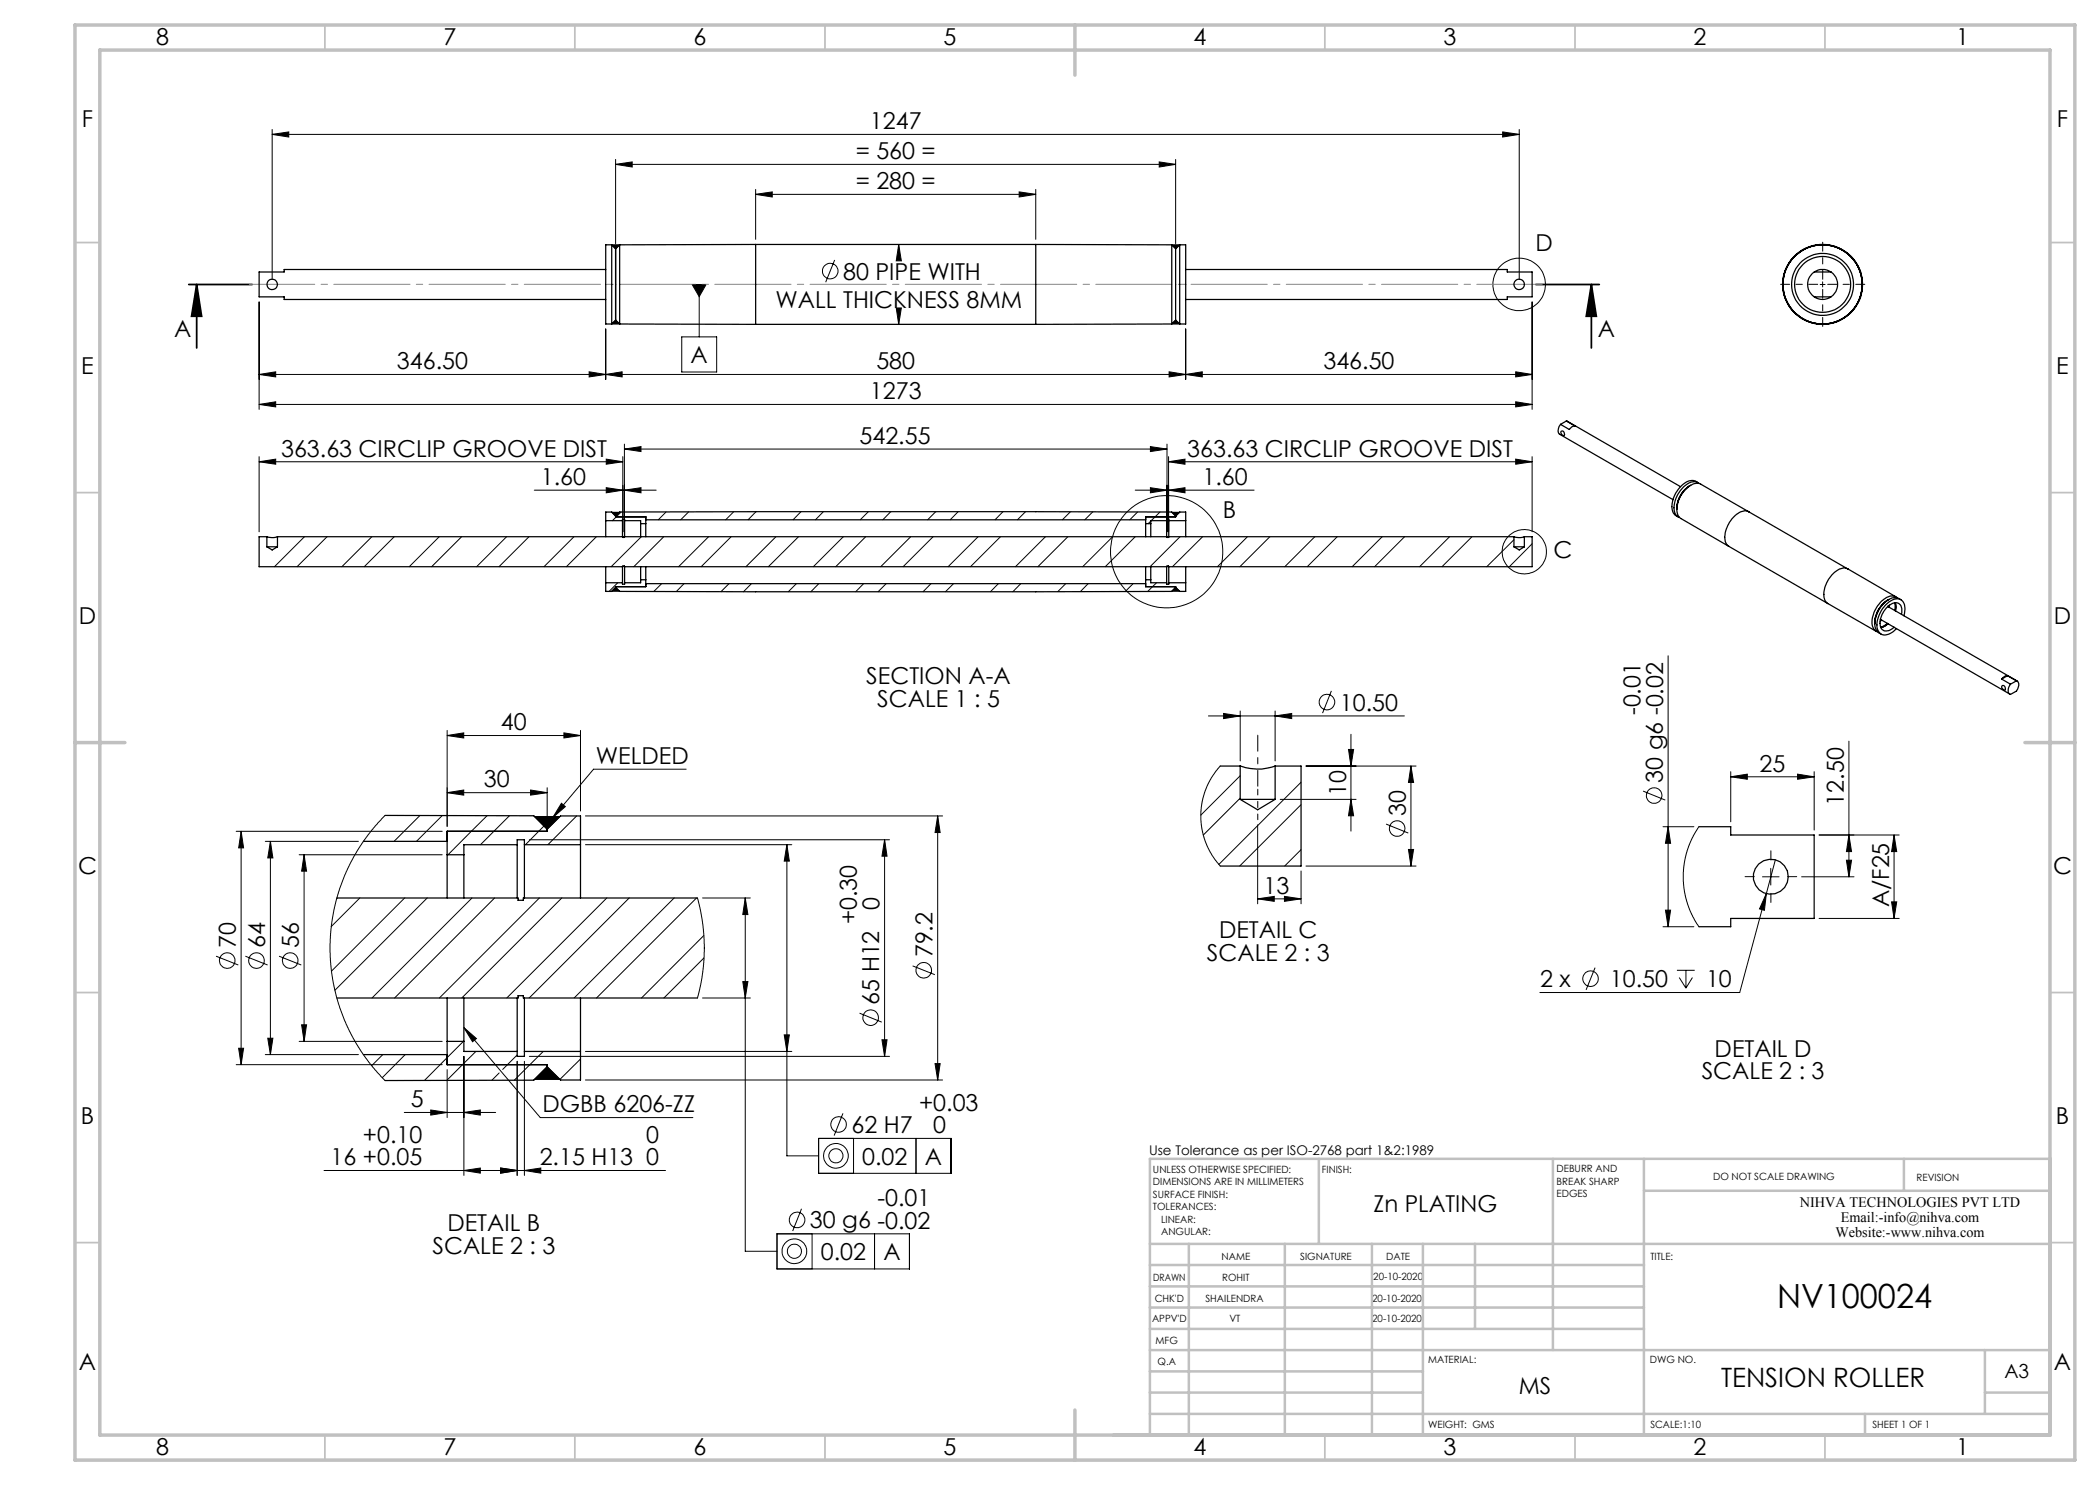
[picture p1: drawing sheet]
<svg xmlns="http://www.w3.org/2000/svg" width="420mm" height="297mm" viewBox="0 0 420 297" stroke-linecap="round" stroke-linejoin="round" font-family="sans-serif">
<g fill="none" stroke="#000" stroke-width=".2">
<path d="M54.4 26.9l3.3-.5v1zM54.4 25.9v30M54.4 26.9h249.4M123.1 32.9l3.3-.5v1zM123.1 31.9v16.9M123.1 32.9h112M151.1 38.9l3.3-.5v1zM151.1 37.9v10M151.1 38.9h56.1M203.8 38.4l3.4 .5-3.4 .5zM207.2 37.9v10M231.8 32.4l3.3 .5-3.3 .5z"/>
<path d="M235.1 31.9v16.9M300.5 26.4l3.3 .5-3.3 .5zM303.8 25.9v30M122.4 49h1.5M122.4 49h1.5l-.8 .8zM138.4 56.9h2.8l-1.4 2.4zM139.8 56.9v10.5M166.9 52l-1.8 4.4M179.7 48.9l.6 3.3h-1.1zM179.7 48.9v2.5M234.4 49h1.5M234.4 49h1.5l-.8 .8z"/>
<path d="M364 56.9h1M364.5 56.4v1M51.8 74.9l3.3-.5v1zM51.8 60.4v21.5M51.8 74.9h254.6M117.8 74.4l3.3 .5-3.3 .5zM121.1 74.9l3.3-.5v1zM121.1 65.8v10.1M122.4 64.8h1.5M123.1 64l.8 .8h-1.5zM136.3 67.4h7v7h-7zM179.2 61.6h1.1l-.6 3.3z"/>
<path d="M179.7 62.5v2.4M233.8 74.4l3.3 .5-3.3 .5zM234.4 64.8h1.5M234.4 64.8l.7-.8 .8 .8zM237.1 74.9l3.4-.5v1zM237.1 65.8v10.1M303.1 74.4l3.3 .5-3.3 .5zM306.4 60.4v21.5M51.8 80.9l3.3-.5v1zM51.8 92.4l3.3-.6v1zM51.8 91.3v15.1M51.8 80.9h254.6"/>
<path d="M51.8 92.4h72.8M106.9 98h24.3M121.2 91.8l3.4 .6-3.4 .4zM121.2 97.5l3.4 .5-3.4 .6zM124.6 91.3v15.1M124.9 98l3.3-.5v1.1zM124.9 89.8l3.3-.5v1zM124.9 88.8v17.6M124.9 89.8h108.5M227 98h23.8M230.1 89.3l3.3 .5-3.3 .5zM230.1 97.5l3.3 .5-3.3 .6z"/>
<path d="M233.4 88.8v17.6M233.7 98l3.3-.5v1.1zM233.7 92.4l3.3-.6v1zM233.7 91.3v15.1M233.7 92.4h72.7M303.1 80.4l3.3 .5-3.3 .5zM303.1 91.8l3.3 .6-3.3 .4zM306.4 91.3v15.1M51.9 107.3l-.1 .1M60.9 107.3l-6 6M65.4 107.3l-6 6M74.4 107.3l-6 6"/>
<path d="M78.8 107.3l-6 6M87.8 107.3l-6 6M92.3 107.3l-6 6M101.3 107.3l-6 6M105.8 107.3l-6 6M114.8 107.3l-6 6M119.3 107.3l-6 6M122.4 102.5h1.5M122.4 118.2h1.5M122.4 102.5h1.5l-.8 .7zM123.1 117.5l.8 .7h-1.5zM123.5 116.6l-1.7 1.7"/>
<path d="M124.2 102.4l-1.7 1.7M128.3 107.3l-6.1 6M132.3 116.7l-1.5 1.6M132.8 107.3l-6 6M133.2 102.4l-1.5 1.6M136.8 116.7l-1.5 1.6M137.7 102.4l-1.6 1.6M141.7 107.3l-6 6M145.8 116.7l-1.6 1.6M146.2 107.3l-6 6M146.7 102.4l-1.6 1.6M150.3 116.7l-1.6 1.7"/>
<path d="M151.2 102.3l-1.6 1.7M155.2 107.3l-6 6M159.3 116.7l-1.6 1.7M159.7 107.3l-6 6M160.2 102.3l-1.6 1.7M163.8 116.7l-1.6 1.7M164.7 102.3l-1.6 1.7M168.7 107.3l-6 6M172.7 116.7l-1.6 1.7M173.1 107.3l-6 6M173.7 102.3l-1.7 1.7M177.2 116.7l-1.6 1.7"/>
<path d="M178.2 102.3l-1.6 1.7M182.1 107.3l-6 6M186.2 116.7l-1.6 1.7M186.6 107.3l-6 6M187.1 102.3l-1.6 1.7M190.7 116.7l-1.6 1.7M191.6 102.3l-1.6 1.7M195.6 107.3l-6 6M199.7 116.7l-1.6 1.7M200.1 107.3l-6 6M200.6 102.3l-1.6 1.7M204.2 116.7l-1.6 1.7"/>
<path d="M205.1 102.3l-1.6 1.7M209.1 107.3l-6 6M213.1 116.7l-1.5 1.6M213.6 107.3l-6 6M214.1 102.4l-1.6 1.6M217.6 116.7l-1.5 1.6M218.5 102.4l-1.5 1.6M222.5 107.3l-6 6M226.6 116.7l-1.5 1.6M227 107.3l-5.9 6M227.5 102.4l-1.5 1.6M230.2 104.2l-.6 .5"/>
<path d="M231.3 116.6l-1.7 1.7M232 102.4l-1.8 1.7M234.4 102.5h1.5M234.4 118.2h1.5M234.4 102.5h1.5l-.8 .7zM235.1 117.5l.8 .7h-1.5zM236 107.3l-6 6M240.5 107.3l-6 6M249.5 107.3l-6 6M254 107.3l-6 6M263 107.3l-6 6M267.4 107.3l-6 6"/>
<path d="M276.4 107.3l-6 6M280.9 107.3l-6 6M289.9 107.3l-6 6M294.4 107.3l-6 6M302.8 107.9l-5.4 5.4M306.4 108.8l-4.5 4.5M266.3 138.2l-1.8 4.4M333.6 131.2v54.1M89.4 158.5l3.3-.5v1zM89.4 158.5h20M89.4 147.1l3.3-.5v1zM89.4 146.1v19.2"/>
<path d="M89.4 147.1h26.7M106.1 158l3.3 .5-3.3 .5zM109.4 157.5v7.3M112.8 146.6l3.3 .5-3.3 .5zM116.1 146.1v16.1M137.2 153.8h-18.5l-8.1 9.7M241.7 143.2h39.2M244.1 153.2l-1.9 2.4-1 2.1-.6 2-.4 2.6 .1 3.3 .7 2.6 1.4 2.9 1.7 2.1M244.7 142.7l3.3 .5-3.3 .5zM248 155.1l-7.8 7.9M248 159.6l-7.3 7.4M248 142.2v10"/>
<path d="M255 143.2l3.3-.5v1zM255 142.2v10M256 159.9h15.2M260.2 156.5l-16.4 16.4M261.2 153.2h22M269.7 149.9h1l-.5 3.3zM270.2 159.9l.5 3.3h-1zM270.2 146.9v19.3M282.2 153.2l.5 3.3h-1zM282.2 153.2v20M328.6 158.2l4.5 1.8M346.1 155.4l3.4-.6v1.1z"/>
<path d="M346.1 154.3v10.1M346.1 155.4h16.7M359.5 154.8l3.3 .6-3.3 .5zM362.8 154.3v11.7M369.8 148.2v27.2M47.2 166.3h41.2M48.2 166.3l.5 3.3h-1zM48.2 166.3v46.6M53.1 168.3h18.6M54.1 168.3l.5 3.3h-1zM54.1 168.3v42.6M59.8 171h28.6"/>
<path d="M60.8 171l.5 3.2h-1zM60.8 171v37.3M67.5 179.6l-.2 .1M72 179.6l-5.7 5.7M77 163.1l-2.4 2.6-1.9 2.5-1.9 3.1-1.8 3.6-1.3 3.7-.9 3.4-.5 2.9-.3 3.8 .1 4.3 .5 3.5 1.1 4.2 1.3 3.5 1.6 3.4 1.6 2.6 2.4 3.3 2.4 2.6M80.9 179.6l-14.6 14.6M84 163.1l-5.2 5.2M85.4 179.6l-18.4 18.4M88.4 163.1l-5.1 5.2M94.4 179.6l-20 20M97.4 163.2l-7.8 7.8M98.9 179.6l-20 20"/>
<path d="M101.9 163.2l-5.8 5.7M105.9 168h72M106.9 163.3h5M106.9 163.3h5l-2.5 2.5zM107.9 179.6l-20 20M108.8 165.2l-3.7 3.7M112.3 160.7l.8 .6-2.5 2.2zM112.4 179.6l-20 20M115.3 163.2l-5.7 5.7M117.1 168.9h41.3M117.1 163.2h71.4M121.4 179.6l-20 20"/>
<path d="M125.8 179.6l-20 20M134.8 179.6l-20 20M139.3 179.6l-20 20M139.5 179.6l.9 4.3 .5 4.9-.1 3.2-.3 2.5-.3 2.4-.7 2.7M140.5 179.6h9.6M149 179.6l.6 3.3h-1zM149 179.6v70.7h6.4M157.4 168.9l.5 3.3h-1.1zM157.4 168.9v62.3h6.3M176.9 168l.5 3.2h-1zM176.9 168v43.3M187.5 163.2l.5 3.3h-1z"/>
<path d="M187.5 163.2v52.8M251.5 179.8l3.3-.5v1zM251.5 165v15.8M251.5 179.8h8.7M256.9 179.3l3.3 .5-3.3 .5zM260.2 169.9l-3.3 3.3M260.2 160.9l-12.3 12.3M260.2 174.2v6.6M261.2 173.2h22M277.2 164.8l4.5 1.8M281.7 169.9h1l-.5 3.3zM332.6 165.3h6.2"/>
<path d="M333.6 165.3l.5 3.4h-1zM339.8 165.3l-1.1 1.8-1 2.2-.7 2.3-.3 2.8 .1 3.1 .5 2.7 1 2.6 1.5 2.5M352.5 175.4h3.3M353.3 178.7l-.4 3.4-1-.3zM353.3 178.7l-5.4 19.8h-39.9M354.2 173.7v3.3M355.1 172l-1.8 6.7M360.3 175.4h10.5M363.8 167h16M369.3 172h1l-.5 3.4zM369.8 167l.5 3.3h-1zM378.8 167v16.7"/>
<path d="M378.8 167l.5 3.3h-1zM43.2 191.2l4.5 1.8M49.1 191.2l4.4 1.8M55.8 191.2l4.5 1.8M140.5 199.6h9.6M140.8 187.1l-12.5 12.5M140.8 191.6l-8 8M148.6 196.3h1l-.6 3.3zM182.5 193.2l4.5 1.7M319 193.5l-1.8 4.5M332.6 185.3h6.2M333.1 182h1l-.5 3.3z"/>
<path d="M335.4 194.1h3.5M335.8 195.5l1.4 2.1M337.2 194.1v3.5M338.5 195.5l-1.3 2.1M363.8 183.7h16M378.3 180.4h1l-.5 3.3zM47.2 212.9h41.2M47.7 209.7h1l-.5 3.2zM53.1 210.9h18.6M53.6 207.6h1l-.5 3.3zM59.8 208.3h28.6M60.3 205h1l-.5 3.3z"/>
<path d="M76.6 210.9l-2.3 2.2M81 210.9l-4.6 4.6M89.4 213.9v9.6M92.7 208.3l-7.8 7.8M92.8 205.5l2.5 2.2-.8 .6zM92.8 205.5l15.3 18h30.5M92.8 211.3v23.8M95.2 210.3l-5.8 5.8M99.8 214.6l-1.4 1.5M103.4 212.3v22.8M103.4 211l-2.9 2.9M104.9 212.3v22.8"/>
<path d="M105.9 211.3h72M106.9 215.9h5M108.7 210.3l-5.8 5.7M109.4 213.4l2.5 2.5h-5zM116.1 211.8l-4.1 4.1M117.1 210.3h41.3M117.1 216h71.4M156.8 207h1.1l-.5 3.3zM171.9 202.6l4.5 1.8M176.4 208h1l-.5 3.3zM187 212.7h1l-.5 3.3zM80.9 222.5h18.2"/>
<path d="M86.1 222l3.3 .5-3.3 .5zM92.8 222.5l3.3-.5v1zM92.8 234.1l3.3-.5v1zM100.1 233.6l3.3 .5-3.3 .5zM104.9 234.1l3.3-.5v1zM133.1 234.1h-68.3M163.7 227.7h26.5v7h-26.5zM168.6 222.7l-1.8 4.4M170.7 227.7v7M183.2 227.7v7M155.4 246.8h26.5v7h-26.5zM160.3 241.8l-1.8 4.4"/>
<path d="M162.4 246.8v7M174.9 246.8v7"/>
<circle cx="166.1" cy="54.2" r="1.55"/>
<circle cx="303.9" cy="56.9" r="5.2"/>
<circle cx="233.3" cy="110.3" r="11.2"/>
<circle cx="304.8" cy="110.3" r="4.4"/>
<circle cx="265.4" cy="140.4" r="1.56"/>
<circle cx="330.8" cy="159.1" r="1.55"/>
<circle cx="279.4" cy="165.7" r="1.55"/>
<circle cx="45.4" cy="192.1" r="1.56"/>
<circle cx="51.3" cy="192.1" r="1.55"/>
<circle cx="58" cy="192.1" r="1.56"/>
<circle cx="184.7" cy="194.1" r="1.55"/>
<circle cx="318.1" cy="195.8" r="1.55"/>
<circle cx="174.1" cy="203.5" r="1.55"/>
<circle cx="167.2" cy="231.2" r="1.42"/>
<circle cx="167.2" cy="231.2" r="2.47"/>
<circle cx="167.7" cy="224.9" r="1.56"/>
<circle cx="158.9" cy="250.2" r="1.42"/>
<circle cx="158.9" cy="250.3" r="2.48"/>
<circle cx="159.4" cy="244" r="1.56"/>
</g>
<path d="M37.7 56.9h12.7M39.3 56.9l1 6.3h-2zM39.3 56.9v12.7M307.2 56.9h12.7M318.3 56.9l1 6.3h-2zM318.3 56.9v12.7" fill="none" stroke="#000" stroke-width=".35"/>
<path d="M363.5 56.9h-7.4M364.5 55.9v-7.5M364.5 57.9v7.4M365.5 56.9h7.5" fill="none" stroke="#000" stroke-width=".2" stroke-dasharray="15.2 1.3 1.3 1.3" stroke-dashoffset="13.4"/>
<path d="M251.6 157.3v-10.3" fill="none" stroke="#000" stroke-width=".2" stroke-dasharray="15.2 1.3 1.3 1.3" stroke-dashoffset="12"/>
<path d="M251.6 157.8v6.1" fill="none" stroke="#000" stroke-width=".2" stroke-dasharray="15.2 1.3 1.3 1.3" stroke-dashoffset="14.1"/>
<path d="M350.8 175.3h-1.8M354.2 172v-1.8M354.2 178.7v1.8M357.5 175.3h1.8" fill="none" stroke="#000" stroke-width=".2" stroke-dasharray="15.2 1.3 1.3 1.3"/>
<path d="M49.9 56.9h258.6" fill="none" stroke="#808080" stroke-width=".2" stroke-dasharray="15.2 1.3 1.3 1.3" stroke-dashoffset="2.1"/>
<g fill="none" stroke="#c0c0c0" stroke-width=".35">
<path d="M65 5v5M115 5v5M165 5v5M265 5v5M315 5v5M365 5v5M15 48.5h5M410 48.5h5M15 98.5h5M410 98.5h5M15 198.5h5M410 198.5h5"/>
<path d="M15 248.5h5M410 248.5h5M65 287v5M115 287v5M165 287v5M265 287v5M315 287v5M365 287v5"/>
</g>
<g fill="none" stroke="#c0c0c0" stroke-width=".5">
<path d="M263.8 231.8v17M310.6 231.8v38.2M328.8 231.8v55.2M328.8 238.2h81.2M380.8 231.8v6.4M410 231.8h-180v55.2M230 248.8h180M230 257.3h98.8M230 253h98.8M237.8 248.8v38.2M257 248.8v38.2M274.4 248.8v38.2"/>
<path d="M284.6 248.8v38.2M295 248.8v17M230 265.8h98.8M230 261.5h98.8M230 278.5h54.6M230 274.3h54.6M230 270h180M397 278.5h13M397 270v12.8M230 282.8h180M373 282.8v4.2"/>
</g>
<path d="M15 5h400v287h-400zM20 10h390v277h-390zM215 5v10M15 148.5h10M405 148.5h10M215 282v10" fill="none" stroke="#c0c0c0" stroke-width=".7"/>
<g fill="#000">
<path d="M151.1 38.9l3.3-.5v1zM203.8 38.4l3.4 .5-3.4 .5zM123.1 32.9l3.3-.5v1zM231.8 32.4l3.3 .5-3.3 .5zM51.8 80.9l3.3-.5v1zM303.1 80.4l3.3 .5-3.3 .5zM51.8 74.9l3.3-.5v1zM117.8 74.4l3.3 .5-3.3 .5zM121.1 74.9l3.3-.5v1zM233.8 74.4l3.3 .5-3.3 .5zM237.1 74.9l3.4-.5v1zM303.1 74.4l3.3 .5-3.3 .5zM54.4 26.9l3.3-.5v1zM300.5 26.4l3.3 .5-3.3 .5zM179.7 48.9l.6 3.3h-1.1zM179.2 61.6h1.1l-.6 3.3zM51.8 92.4l3.3-.6v1zM121.2 91.8l3.4 .6-3.4 .4zM233.7 92.4l3.3-.6v1zM303.1 91.8l3.3 .6-3.3 .4zM149 179.6l.6 3.3h-1zM148.6 196.3h1l-.6 3.3zM157.4 168.9l.5 3.3h-1.1zM156.8 207h1.1l-.5 3.3zM89.4 158.5l3.3-.5v1zM106.1 158l3.3 .5-3.3 .5zM86.1 222l3.3 .5-3.3 .5zM92.8 222.5l3.3-.5v1zM92.8 234.1l3.3-.5v1zM100.1 233.6l3.3 .5-3.3 .5zM244.7 142.7l3.3 .5-3.3 .5zM255 143.2l3.3-.5v1zM251.5 179.8l3.3-.5v1zM256.9 179.3l3.3 .5-3.3 .5zM346.1 155.4l3.4-.6v1.1zM359.5 154.8l3.3 .6-3.3 .5zM353.3 178.7l-1.4 3.1 1 .3z"/>
<path d="M138.4 56.9l1.4 2.4 1.4-2.4zM122.4 49l.7 .8 .8-.8zM122.4 64.8l.7-.8 .8 .8zM234.4 49l.7 .8 .8-.8zM234.4 64.8l.7-.8 .8 .8zM122.4 102.5l.7 .7 .8-.7zM123.1 117.5l.8 .7h-1.5zM234.4 102.5l.7 .7 .8-.7zM234.4 118.2l.7-.7 .8 .7zM112.3 160.7l.8 .6-2.5 2.2zM92.8 205.5l2.5 2.2-.8 .6zM106.9 163.3l2.5 2.5 2.5-2.5zM109.4 213.4l2.5 2.5h-5z"/>
<path d="M318.3 56.9l1 6.3h-2zM39.3 56.9l1 6.3h-2z"/>
<path d="M124.9 98l3.3-.5v1.1zM121.2 97.5l3.4 .5-3.4 .6zM230.1 89.3l3.3 .5-3.3 .5zM124.9 89.8l3.3-.5v1zM233.7 98l3.3-.5v1.1zM230.1 97.5l3.3 .5-3.3 .6z"/>
<path d="M112.8 146.6l3.3 .5-3.3 .5zM89.4 147.1l3.3-.5v1z"/>
<path d="M48.2 166.3l.5 3.3h-1zM47.7 209.7h1l-.5 3.2z"/>
<path d="M60.8 171l.5 3.2h-1zM60.3 205h1l-.5 3.3zM54.1 168.3l.5 3.3h-1zM53.6 207.6h1l-.5 3.3zM269.7 149.9h1l-.5 3.3zM270.2 159.9l.5 3.3h-1zM282.2 153.2l.5 3.3h-1zM281.7 169.9h1l-.5 3.3zM378.8 167l.5 3.3h-1zM378.3 180.4h1l-.5 3.3zM333.6 165.3l.5 3.4h-1zM333.1 182h1l-.5 3.3z"/>
<path d="M176.9 168l.5 3.2h-1zM176.4 208h1l-.5 3.3z"/>
<path d="M187.5 163.2l.5 3.3h-1zM187 212.7h1l-.5 3.3z"/>
<path d="M369.3 172h1l-.5 3.4zM369.8 167l.5 3.3h-1z"/>
<path d="M104.9 234.1l3.3-.5v1zM100.1 233.6l3.3 .5-3.3 .5z"/>
</g>
<g fill="none" stroke="#000" stroke-width=".25">
<path d="M121.1 53.9h-64.3v.5h-5v5h5v.5h64.3M122.3 49v15.8M122.3 49h-1.2v15.8h1.2M122.3 49l.8 .8M123.1 49.8v14.2M123.9 49v15.8M123.9 49l-.8 .8M151.1 48.9v16M151.1 48.9l-27.2 .1M151.1 48.9h56.1M207.2 48.9v16M207.2 48.9l27.2 .1"/>
<path d="M234.4 49v15.8M234.4 49l.7 .7M235.1 49.7v14.3M235.9 49v15.8M235.9 49h1.2v15.8h-1.2M235.9 49l-.8 .8M237.1 53.9h64.3v.5h5v5h-5v.5h-64.3M362.9 54.4a2.98 2.98 0 0 0 0 5M362.9 59.4a2.86 2.86 0 0 0 3.3 0M362.9 54.4a3 3 0 0 1 3.3 0M362.9 59.4h3.3M362.9 54.4h3.3"/>
<path d="M366.2 54.4a2.98 2.98 0 0 1 0 5M123.1 64l-.8 .8M123.1 64l.8 .8M123.9 64.8l27.2 .1M234.4 64.8l-83.3 .1M235.1 64l.8 .8M235.1 64l-.7 .8M312.1 84.9a1.53 1.53 0 0 0-.2 2l22.7 13M312.2 86.3a.5 .5 0 0 1 .6 .2 .5 .5 0 0 1-.1 .6l-.4-.2zM313.3 84.2l1.7 1a1.17 1.17 0 0 0-1.1 .7l-1.8-1M313.3 84.2l22.8 13.1M313.3 84.2l-1.2 .7"/>
<path d="M337.9 97.2a5.7 5.7 0 0 0-2.5 4.4M338.1 97l-.2 .2M339.6 96.5a2.41 2.41 0 0 0-3.3 .7 5.2 5.2 0 0 0-1.6 5.4l.4 .5 .5 .3M339.8 96.7a2.14 2.14 0 0 0-2.9 .5 5.5 5.5 0 0 0-1.9 5.5l.4 .5 .5 .3M53.4 107.3a3.1 3.1 0 0 0 2.1 0M53.4 109.4h2.1M53.4 107.3h-1.6v6h72.8v-.1h.3v.1M53.4 107.3v2.1M53.4 109.4l1 .6 1.1-.6M55.5 107.3h69.1v.2h.3v-.2M55.5 107.3v2.1M121.1 104.1v3.2"/>
<path d="M121.1 113.3v3.3M121.1 116.6h3.4M121.1 104.1h3.4M121.1 116.6v1.7h1.2l.8-.8M123.1 103.2v.2h6.1v1.3M123.1 117.5l.8 .8 27.2 .1 83.3-.1 .7-.8M123.1 103.2l-.8-.8h-1.2v1.7M123.1 103.2l.8-.8 83.3-.1 27.2 .1 .7 .8M124.5 104.1v3.2M124.5 113.3v3.3M124.5 104.1v-.2h.4v.2M124.5 116.6v.2h.4v-.2"/>
<path d="M124.9 107.3h108.5v.2h.3v-.2h69.1M124.9 104.1v3.2M124.9 113.3v3.3M124.9 104.1h3.2v.6M128.1 104.7v2.6M128.1 113.3v2.7M128.1 116v.6h-3.2M128.1 116h1.1M128.1 104.7h1.1M129.2 104.7v2.6M129.2 113.3v2.7M129.2 116v1.3h-6.1v.2"/>
<path d="M129.2 116.7h99.9M129.2 104h99.9M229.1 104.7v2.6M229.1 113.3v2.7M229.1 116v1.3h6v.2M229.1 116h1.1M229.1 104.7h1.1M230.2 104.7v2.6M230.2 113.3v2.7M230.2 116v.6h3.1M233.3 104.1v3.2M233.3 113.3v3.3"/>
<path d="M233.3 116.6v.2h.5v-.2M233.3 104.1v-.2h.5v.2M233.3 104.1h-3.1v.6M233.8 104.1v3.2M233.8 113.3v3.3M233.8 116.6h3.3M233.8 104.1h3.3M235.1 103.2v.2h-6v1.3M235.1 103.2l.8-.8h1.2v1.7M237.1 104.1v3.2M237.1 113.3v3.3M237.1 116.6v1.7h-1.2l-.8-.8"/>
<path d="M302.8 107.3a3.1 3.1 0 0 0 2.1 0M302.8 109.4h2.1M302.8 107.3v2.1M302.8 109.4l1 .6 1.1-.6M304.9 107.3h1.5v6h-72.7v-.1h-.3v.1h-108.5M304.9 107.3v2.1M335.4 101.9a2.04 2.04 0 0 0 .8 1.8l9.6 5.6M335.4 101.9a5.8 5.8 0 0 1 3.7-5.2h.5l.5 .1 9.7 5.6M335.4 101.6v.3M345.8 109.3l19.8 11.4M349.8 102.4a2.78 2.78 0 0 0-3.2 1.2 5.2 5.2 0 0 0-1.3 5.2l.5 .5M349.8 102.4l19.8 11.4"/>
<path d="M377.8 119.9a5.5 5.5 0 0 0-2.8 4.5M379.2 119.4l-9.6-5.6a2.84 2.84 0 0 0-3.2 1.2 5.2 5.2 0 0 0-1.3 5.2l.5 .5M379.4 119.6a2.08 2.08 0 0 0-2.8 .4 5.5 5.5 0 0 0-2 5.5l.4 .6 .5 .3M380.2 119.9a2.45 2.45 0 0 0-3.4 .7 6.4 6.4 0 0 0-1.8 4.1M365.6 120.7l9.6 5.6M375 124.7a2.05 2.05 0 0 0 1.2 2.1M375 124.4v.3M376.1 123.9l25.9 14.9M376.1 123.9v.1M376.3 124l-.3 .3M377.4 124.7l-.7 .5-.6 .2M377.5 120a5.5 5.5 0 0 0-2.5 4.4"/>
<path d="M377.5 124.7l-1.2 .8M377.5 121.3l25.9 14.9M377.6 121.3h.1M377.6 121.3l.1 .1M377.6 124.8l-.6 .4-.8 .3M377.6 121.2v.1M377.9 121l-.1 .4M378.9 120.6l.1 1.5M379 120.5l.2 .8-.1 .9M379.1 120.7l-.1 1.4M380.3 122.9v-.1a1.61 1.61 0 0 0-1.1-2.3 4.1 4.1 0 0 0-3 5.1 1.47 1.47 0 0 0 2.3 .1l.3-.3M380.8 123.2v-.1a2.61 2.61 0 0 0-.8-3.2 3.4 3.4 0 0 0-3.4 1.8l-.4 .6a3.8 3.8 0 0 0-.2 4.3 2.3 2.3 0 0 0 3.1-.7l.2-.2"/>
<path d="M400.3 135.8l1.8 1M400.4 137.2a.48 .48 0 0 1 .6 .2 .48 .48 0 0 1-.1 .6l-.5-.4zM401.5 135.1a1.46 1.46 0 0 0-1.2 .7M401.5 135.1l1.8 1.1M401.5 135.1l-1.2 .7M403.3 136.2a.93 .93 0 0 1 .3 1.3l-.3 .7-1.2 .7a1.31 1.31 0 0 1 0-2.1M403.3 136.2l-1.2 .6M244.1 153.2h3.9M248 153.2a10.4 10.4 0 0 0 7 0M248 159.9h7M248 153.2v6.7M248 159.9l3.5 2.1 3.5-2.1"/>
<path d="M255 153.2h5.2v20h-16.1M255 153.2v6.7M67.4 179.6h36.2v.5h1.1v-.5h34.8M72.7 168.3h16.7M77 163.1l29.8 .1 2.6 2.6M89.4 171v8.6M89.4 171h3.4M92.8 171v8.6M103.4 168.9v10.7M103.4 168.9v-.9h1.5v.9M103.4 168.9h-10.6v2.1M104.9 168.9v10.7"/>
<path d="M104.9 168.9h11.2M109.4 165.8v.5h-20v4.7M109.4 165.8l2.7-2.6h4v5.7M116.1 168.9v10.7M339.8 165.3h6.3v1.7h16.7v16.7h-16.7v1.6h-6.3M67.4 199.6h36.2v-.5h1.1v.5h34.8M89.4 199.6v8.7M92.8 199.6v8.7M103.4 199.6v10.7M104.9 199.6v10.7M116.1 199.6v10.7M72.7 210.9h16.7"/>
<path d="M89.4 208.3v4.6h20v.5M89.4 208.3h3.4M92.8 208.3v2h10.6M103.4 210.3v1h1.5v-1M104.9 210.3h11.2M109.4 213.4l-2.6 2.6-29.8 .1M116.1 210.3v5.7h-4l-2.7-2.6"/>
<circle cx="54.4" cy="56.9" r="1.06"/>
<circle cx="303.8" cy="56.9" r="1.05"/>
<circle cx="364.5" cy="56.9" r="8"/>
<circle cx="364.5" cy="56.9" r="7.9"/>
<circle cx="364.5" cy="56.9" r="5.6"/>
<circle cx="364.5" cy="56.9" r="6.2"/>
<circle cx="354.2" cy="175.3" r="3.5"/>
</g>
<text font-size="6.7" x="355.4" y="261.6">NV100024</text>
<text font-size="5.3" x="344.2" y="277.4">TENSION ROLLER</text>
<g font-size="4.7">
<text x="31.2" y="9">8</text>
<text x="88.7" y="9">7</text>
<text x="138.7" y="9">6</text>
<text x="188.7" y="9">5</text>
<text x="238.7" y="9">4</text>
<text x="288.7" y="9">3</text>
<text x="338.7" y="9">2</text>
<text x="391.2" y="9">1</text>
<text x="16.4" y="25.5">F</text>
<text x="174" y="25.9">1247</text>
<text x="411.4" y="25.5">F</text>
<text x="171.2" y="31.9">= 560 =</text>
<text x="171.2" y="37.9">= 280 =</text>
<text x="307.1" y="50.2">D</text>
<text x="168.6" y="55.9">80 PIPE WITH</text>
<text x="155.1" y="61.5">WALL THICKNESS 8MM</text>
<text x="34.8" y="67.5">A</text>
<text x="319.6" y="67.5">A</text>
<text x="16.3" y="74.7">E</text>
<text x="79.4" y="73.9">346.50</text>
<text x="138.1" y="72.6">A</text>
<text x="175.3" y="73.9">580</text>
<text x="264.7" y="73.9">346.50</text>
<text x="411.3" y="74.7">E</text>
<text x="174" y="79.9">1273</text>
<text x="171.9" y="88.8">542.55</text>
<text x="56.2" y="91.3">363.63 CIRCLIP GROOVE DIST</text>
<text x="237.4" y="91.3">363.63 CIRCLIP GROOVE DIST</text>
<text x="108.2" y="97">1.60</text>
<text x="240.5" y="97">1.60</text>
<text x="244.6" y="103.6">B</text>
<text x="310.7" y="111.7">C</text>
<text x="15.8" y="124.7">D</text>
<text x="410.8" y="124.7">D</text>
<text x="173.3" y="136.8">SECTION A-A</text>
<text x="175.4" y="141.4">SCALE 1 : 5</text>
<text x="268" y="142.1">10.50</text>
<text x="328.1" y="143" transform="rotate(-90 328.1 143)">-0.01</text>
<text x="100.2" y="146.1">40</text>
<text x="119.2" y="152.8">WELDED</text>
<text x="351.9" y="154.3">25</text>
<text x="96.8" y="157.5">30</text>
<text x="269.2" y="159.3" transform="rotate(-90 269.2 159.3)">10</text>
<text x="332.6" y="156.5" transform="rotate(-90 332.6 156.5)">30 g6 -0.02</text>
<text x="368.8" y="161.1" transform="rotate(-90 368.8 161.1)">12.50</text>
<text x="281.2" y="163.1" transform="rotate(-90 281.2 163.1)">30</text>
<text x="15.6" y="174.7">C</text>
<text x="252.7" y="178.7">13</text>
<text x="410.6" y="174.7">C</text>
<text x="171.4" y="184.8" transform="rotate(-90 171.4 184.8)">+0.30</text>
<text x="175.9" y="182" transform="rotate(-90 175.9 182)">0</text>
<text x="377.8" y="181.4" transform="rotate(-90 377.8 181.4)">A/F25</text>
<text x="47.2" y="189.5" transform="rotate(-90 47.2 189.5)">70</text>
<text x="53" y="189.5" transform="rotate(-90 53 189.5)">64</text>
<text x="59.8" y="189.5" transform="rotate(-90 59.8 189.5)">56</text>
<text x="186.5" y="191.5" transform="rotate(-90 186.5 191.5)">79.2</text>
<text x="243.8" y="187.6">DETAIL C</text>
<text x="241.4" y="192.1">SCALE 2 : 3</text>
<text x="308" y="197.4">2 x</text>
<text x="322" y="197.4">10.50</text>
<text x="341.2" y="197.4">10</text>
<text x="175.9" y="200.9" transform="rotate(-90 175.9 200.9)">65 H12</text>
<text x="340.3" y="215.9">SCALE 2 : 3</text>
<text x="342.9" y="211.3">DETAIL D</text>
<text x="82.2" y="221.5">5</text>
<text x="16.2" y="224.7">B</text>
<text x="108.5" y="222.5">DGBB 6206-ZZ</text>
<text x="170.3" y="226.6">62 H7</text>
<text x="183.8" y="222.1">+0.03</text>
<text x="186.7" y="226.7">0</text>
<text x="411.2" y="224.7">B</text>
<text x="66.1" y="233">16 +0.05</text>
<text x="72.6" y="228.5">+0.10</text>
<text x="107.9" y="233">2.15 H13 0</text>
<text x="129.2" y="228.6">0</text>
<text x="172.5" y="232.9">0.02</text>
<text x="185" y="232.9">A</text>
<text x="162" y="245.7">30 g6 -0.02</text>
<text x="175.5" y="241.2">-0.01</text>
<text x="274.7" y="242.4">Zn PLATING</text>
<text x="86.5" y="250.7">SCALE 2 : 3</text>
<text x="89.5" y="246.2">DETAIL B</text>
<text x="164.1" y="252">0.02</text>
<text x="176.7" y="252">A</text>
<text x="15.8" y="274">A</text>
<text x="410.8" y="274">A</text>
<text x="303.7" y="278.9">MS</text>
<text x="31.2" y="291">8</text>
<text x="88.7" y="291">7</text>
<text x="138.7" y="291">6</text>
<text x="188.7" y="291">5</text>
<text x="238.7" y="291">4</text>
<text x="288.7" y="291">3</text>
<text x="338.7" y="291">2</text>
<text x="391.2" y="291">1</text>
</g>
<text font-size="3.9" x="400.9" y="275.5">A3</text>
<g font-size="2.9">
<text x="360" y="241.3">NIHVA TECHNOLOGIES PVT LTD</text>
<text x="368.2" y="244.3">Email:-info@nihva.com</text>
<text x="367.1" y="247.3">Website:-www.nihva.com</text>
</g>
<text font-size="2.7" x="229.8" y="231.1">Use Tolerance as per ISO-2768 part 1&amp;2:1989</text>
<g font-size="2">
<text x="230.6" y="234.6">UNLESS OTHERWISE SPECIFIED:</text>
<text x="230.6" y="237.1">DIMENSIONS ARE IN MILLIMETERS</text>
<text x="230.6" y="239.6">SURFACE FINISH:</text>
<text x="264.4" y="234.6">FINISH:</text>
<text x="311.3" y="234.5">DEBURR AND</text>
<text x="311.3" y="237">BREAK SHARP</text>
<text x="311.3" y="239.5">EDGES</text>
<text x="342.6" y="236">DO NOT SCALE DRAWING</text>
<text x="383.3" y="236.2">REVISION</text>
<text x="230.6" y="242.1">TOLERANCES:</text>
<text x="232.2" y="244.6">LINEAR:</text>
<text x="232.2" y="247.1">ANGULAR:</text>
<text x="244.3" y="252">NAME</text>
<text x="260" y="251.9">SIGNATURE</text>
<text x="277.2" y="251.9">DATE</text>
<text x="330.1" y="251.9">TITLE:</text>
<text x="230.6" y="256.1">DRAWN</text>
<text x="244.4" y="256.1">ROHIT</text>
<text x="274.7" y="255.9">20-10-2020</text>
<text x="230.9" y="260.3">CHK'D</text>
<text x="241.1" y="260.3">SHAILENDRA</text>
<text x="274.4" y="260.3">20-10-2020</text>
<text x="230.4" y="264.4">APPV'D</text>
<text x="231.1" y="268.8">MFG</text>
<text x="245.9" y="264.4">VT</text>
<text x="274.4" y="264.4">20-10-2020</text>
<text x="231.5" y="273">Q.A</text>
<text x="285.6" y="272.5">MATERIAL:</text>
<text x="330" y="272.5">DWG NO.</text>
<text x="285.6" y="285.5">WEIGHT: GMS</text>
<text x="330.1" y="285.6">SCALE:1:10</text>
<text x="374.5" y="285.6">SHEET 1 OF 1</text>
</g>
</svg>
